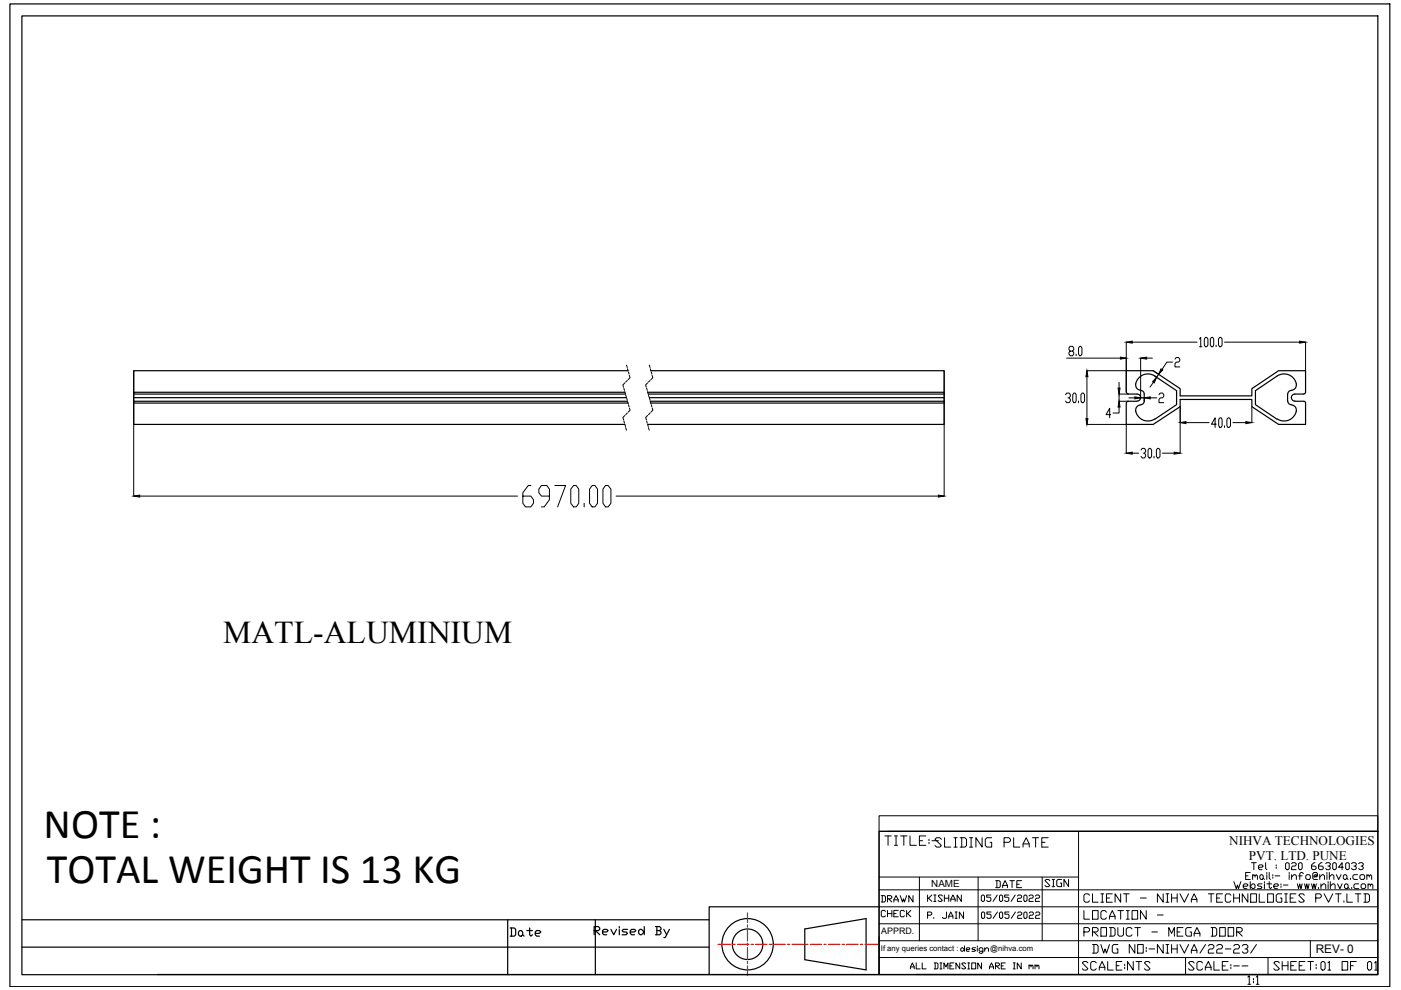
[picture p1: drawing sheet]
<svg xmlns="http://www.w3.org/2000/svg" width="297mm" height="210mm" viewBox="0 0 297 210" stroke-linecap="round" stroke-linejoin="round" font-family="sans-serif">
<!-- layer: 0 -->
<g fill="none" stroke="#000" stroke-width=".25">
<path d="M2.1 .8h292.6v208.4h-292.6zM4.6 3.4h287.5v203.3h-287.5zM133.2 78.6h-104.9v4.6M138 78.6h62.2v4.6M270.7 79.7l-4.5 3.1v3l4.5 3.1M270.8 79.7a2.65 2.65 0 0 1 4 1.7M28.3 85.5v4.5h104.2M28.3 83.6v.7h104.5M28.3 84.3v.8M132.5 83.2h-104.2v.4h104.3M133 85.1h-104.7v.4h104.9M137.3 83.2h62.9v.4"/>
<path d="M137.4 83.6h62.8M137.9 85.1h62.3v.4M138 85.5h62.2M200.2 85.5v4.5h-62.9M200.2 83.6v.7h-62.5M200.2 84.3v.8M238.8 83.2v-4.6h5.7l5.7 3.8v1.5h15.2v-1.5l5.7-3.8h5.7v4.7l-.4 .2-1.9 .1M238.8 83.1l.4 .4M239.2 85.1h1.9M239.2 83.6h1.9M239.2 85.1l-.4 .3M240.8 87.2a2.65 2.65 0 0 0 4 1.6"/>
<path d="M240.8 81.4a2.62 2.62 0 0 1 4-1.7l4.7 3.1v3l-4.7 3.1M240.8 81.4a1.12 1.12 0 0 0 1.1 1.3M241.1 83.6a.74 .74 0 0 1 .7 .7 .74 .74 0 0 1-.7 .7M241.9 82.8a.74 .74 0 0 1 .7 .8v1.5a1.15 1.15 0 0 1-1.2 .9l-.5 .5-.1 .7M273 83.6v1.5M273 85.1a1.15 1.15 0 0 0 1.2 .9l.5 .5 .1 .7M273.8 82.8a.74 .74 0 0 0-.8 .7M274.5 85.1h1.9l.4 .2v4.7h-5.7l-5.7-3.8v-1.5h-15.2v1.5l-5.7 3.8h-5.7v-4.5M274.5 83.6a.74 .74 0 0 0-.7 .7 .74 .74 0 0 0 .7 .7M274.8 81.4a1.12 1.12 0 0 1-1 1.3M274.8 87.2a2.65 2.65 0 0 1-4 1.6M186.4 176.3h105.7v30.3h-105.7z"/>
<path d="M4.6 195h145.8M107.6 195v11.7M126 197.3h.9l.3-.3v-.2l-.3-.3h-.9v1.7M126.2 195v11.7M126.3 197.3l.9 .9M127.7 197.6h.9l.3-.3-.3-.3h-.6l-.3 .3v.6l.3 .3h.6M129.5 197l.6 1.2 .6-1.2M131.3 196.5v.3M131.3 197v1.2M133 197h-.8l-.3 .3 .3 .3h.5l.3 .3-.3 .3h-.8M133.6 197.6h.9l.3-.3-.3-.3h-.6l-.3 .3v.6l.3 .3h.6M135.4 197.3l.3-.3h.3l.6 .6-.6 .6h-.3l-.3-.3z"/>
<path d="M136.6 196.5v1.7M139 196.5h.9l.3 .3v.2l-.3 .3M139.3 197.3h.6l.3 .3v.3l-.3 .3h-.9M139.3 196.5v1.7M140.7 197l.6 1.2M141.9 197l-.9 1.8h-.3M170.6 197l13-2.2v10.8l-13-2.1zM186.4 192.3h-36v14.3h-117M4.6 200.8h145.8M150.4 206.6h36M194.3 206.6h97.8"/>
<circle cx="158.5" cy="200.2" r="5.4"/>
<circle cx="158.5" cy="200.2" r="3.2"/>
</g>
<g fill="none" stroke="#000" stroke-width=".21">
<path d="M28.3 78.6v26.6M132.8 77.4l.2 .5M133 78.2l.2 .4M133.3 78.9l.1 .4M133.4 79.6l.2 .5-.4 .4M137.7 77.4l.1 .5M137.9 78.2l.1 .4M138.1 78.9l.1 .4M138.2 79.6l.2 .5-.4 .4M200.2 78.6v26.6M226.1 75.9h11.5M226.9 74.5l-.3-.4v-.3l.3-.4h.5l.3 .4v.3l-.3 .4h-.5l-.3 .2v.4l.3 .3h.5l.3-.3v-.4l-.3-.2"/>
<path d="M228.2 75.1v.3M228.9 73.4h.2l.3 .4v1.3l-.3 .3h-.2l-.2-.3v-1.3zM230.4 78.6h8.4M230.4 79.9v8.9M238.8 72.5v10.6M240.1 72.5h13.7M241.8 75.9v8.5h.8v.6M243.1 75.9h1.2M244.5 78.6l1.1 .8-.4 .6-.4-.3M248.6 76.8h-1.2l-1 1.5M249.1 76.1l.3-.3h.5l.2 .3v.4l-.2 .3h-.5l-.3 .3v.7h1M254.3 71.9l.3-.4v2"/>
<path d="M254.3 73.5h.5M255.6 71.5h.2l.3 .4v1.3l-.3 .3h-.2l-.3-.3v-1.3zM256.9 71.5h.2l.2 .4v1.3l-.2 .3h-.2l-.3-.3v-1.3zM257.8 73.2v.3M258.6 71.5h.3l.2 .4v1.3l-.2 .3h-.3l-.3-.3v-1.3zM259.6 72.5h15.9M276.8 72.5v6.1M132.3 82.3l.1 .5M132.3 89.3l.1 .4M132.4 83l.2 .5M132.5 81.2l-.4 .4 .1 .5M132.5 88.1l-.4 .4 .1 .6"/>
<path d="M132.5 90l.1 .5M132.7 83.7l.1 .5M132.7 90.7l.1 .5M132.9 84.4l.1 .5M133 80.7l-.3 .3M133 87.6l-.3 .3M133 85.1l.2 .5M133.3 85.8l.1 .5M133.5 86.5l.1 .5-.4 .4M137.1 82.3l.1 .5M137.1 89.3l.1 .4M137.3 83l.1 .5"/>
<path d="M137.3 81.2l-.4 .4 .1 .5M137.3 88.1l-.4 .4 .2 .6M137.3 90l.1 .5M137.5 83.7l.1 .5M137.5 90.7l.2 .5M137.7 84.4l.1 .5M137.8 80.7l-.3 .3M137.8 87.6l-.3 .3M137.9 85.1l.1 .5M138.1 85.8l.1 .5M138.3 86.5l.1 .5-.4 .4M225.9 83.7l.3-.4h.5l.2 .4v.3l-.2 .4h-.3"/>
<path d="M226.7 84.4l.2 .3v.3l-.2 .4h-.5l-.3-.4M227.7 83.3h.3l.2 .4v1.3l-.2 .4h-.3l-.3-.4v-1.3zM228.7 85v.4M229.4 83.3h.3l.2 .4v1.3l-.2 .4h-.3l-.2-.4v-1.3zM230.4 90h8.4M235.5 87.9h-1l.8-1.3v2M237.3 86.3v1.3h-1.3M237.3 81.1v1.2M238.8 90v6.1M239.2 83.6h-1.9v1.5h1.9M239.3 84.4h1.3M240.1 96.1h1.3"/>
<path d="M241.9 95.4l.3-.3h.4l.3 .3v.3l-.3 .4h-.2M242.6 96.1l.3 .3v.4l-.3 .3h-.4l-.3-.3M243.7 95.1h.2l.3 .3v1.4l-.3 .3h-.2l-.3-.3v-1.4zM243.9 84.4h1.4M244.5 81.1l-.7 1M244.7 96.8v.3M245.4 95.1h.3l.2 .3v1.4l-.2 .3h-.3l-.2-.3v-1.4zM245.7 83.7l.3-.4h.5l.2 .4v.3l-.2 .4h-.5l-.3 .3v.7h1M246.5 96.1h2.4M250.2 86.2v9.9M251.4 89.6h5M257.9 89.9h-1l.7-1.3v2"/>
<path d="M258.6 88.6h.3l.2 .3v1.4l-.2 .3h-.3l-.2-.3v-1.4zM259.6 90.3v.3M260.4 88.6h.2l.3 .3v1.4l-.3 .3h-.2l-.3-.3v-1.4zM261.4 89.6h2.7M265.4 86.2v3.4M29.6 105.2h80.1M112.6 102.9h-.6l-1.1 1.6v2.2l.5 .8h1.2l.5-.8v-.8l-.5-.7h-1.7M116.5 105.2h-1.7l-.6-.7v-.8l.6-.8h1.1l.6 .8v2.2l-1.1 1.6h-.6M117.6 102.9h2.3l-1.7 4.6M121.6 102.9h.6l.5 .8v3l-.5 .8h-.6l-.6-.8v-3zM123.9 106.7v.8M125.5 102.9h.6l.6 .8v3l-.6 .8h-.6l-.5-.8v-3z"/>
<path d="M128.4 102.9h.5l.6 .8v3l-.6 .8h-.5l-.6-.8v-3zM130.6 105.2h68.4M186.4 173h105.7v3.3h-105.7zM186.4 176.3v30.3M188.2 176.3h103.9M228.7 176.3v30.3M186.4 199.5h105.7M186.4 195.9h105.7M186.4 192.3h105.7M186.4 188.7h105.7M186.4 186h42.3M194.9 186v13.5"/>
<path d="M196.7 194h.6l.3-.2v-.2l-.3-.2h-.6v1.3M196.7 189.8v1.3M196.9 190.4l.7 .7M197.6 189.8l-.7 .6h-.2M198 189.8h.4M198 191.1h.4M198 194.5v.2M198.2 189.8v1.3M199.8 190l-.2-.2h-.5l-.2 .2 .9 .9-.2 .2h-.5l-.2-.2M200.2 189.8v1.3M200.2 190.4h1M200.7 193.4v1.1l-.2 .2h-.5l-.2-.2"/>
<path d="M201.2 194.7v-.4l.4-.9 .4 .9v.4M201.2 189.8v1.3M201.2 194.3h.8M201.6 191.1v-.4l.4-.9 .5 .9v.4M201.6 190.7h.9M202.5 193.4h.4M202.5 194.7h.4M202.7 193.4v1.3M203.8 189.8v1.3l-.9-1.3v1.3M204.3 193.4v1.3l-.9-1.3v1.3M207.4 186v13.5M208.1 190l.2-.2 .4 .2v.9l-.2 .2-.4-.2z"/>
<path d="M210.1 189.8h-.9v.4h.7l.2 .2v.5l-.2 .2h-.5l-.2-.2M211.4 189.8l-.8 1.3M211.9 190l.2-.2 .5 .2v.9l-.3 .2-.4-.2zM213.9 189.8h-.9v.4h.7l.2 .2v.5l-.2 .2h-.5l-.2-.2M215.3 189.8l-.9 1.3M215.7 190l.2-.2h.5l.2 .2-.2 .4h-.5l-.2 .3v.4h.9M217.1 190l.2-.2 .4 .2v.9l-.2 .2-.4-.2zM218.2 190l.2-.2h.4l.3 .2-.3 .4h-.4l-.2 .3v.4h.9M219.5 190l.2-.2h.5l.2 .2-.2 .4h-.5l-.2 .3v.4h.9M221 186v13.5M261.6 186.9l.5 1.5 .3-.8 .2 .8 .5-1.5M264.1 185.7h.5"/>
<path d="M265.1 185h-1v1.5h1M265.1 186.9v1.5M265.3 182.9h1M265.6 185.7l.2-.3 .3 .3v.3M265.6 185.4v1.1M265.8 182.9v1.5M266.1 185.7l.2-.3 .3 .3v.8M266.8 183.9h.8l.2-.3-.2-.2h-.5l-.3 .2v.5l.3 .3h.5M267.1 185.7l.3-.3 .4 .3v.5l-.2 .3-.5-.3zM267.8 186.2l.3 .3M268.1 186.9v.3M268.3 182.9v1.2l.3 .3"/>
<path d="M268.6 185v.2M268.6 185.4v1.1M269.1 185v1.2l.3 .3M269.1 186.9v1.3l.3 .2 .2-.2M269.9 185.4v.3M269.9 186v.2M270.3 185.7h1M270.6 183.4v.2M270.6 183.9v.2M272.6 183.1l.2-.2 .5 .2v1l-.2 .3h-.3l-.2-.3zM273.3 185v.2M273.3 185.4v1.1"/>
<path d="M273.8 183.1l.3-.2h.5l.2 .2v.3l-.2 .2h-.5l-.3 .3v.5h1M273.8 186l.5-.6h.3l.3 .3v.8M273.8 185.4v1.1M275.3 183.1l.3-.2 .5 .2v1l-.3 .3h-.2l-.3-.3zM275.3 185.7h.8M276.3 185.2l-.2-.2h-.3l-.2 .2v1.3M277.1 185.4h.5l.2 .3v.5l-.2 .3h-.5l-.3-.3v-.5zM277.8 199.5v3.5M278.8 182.9h-.2l-.5 .5v.7l.2 .3h.5l.2-.3v-.2l-.2-.3h-.7M279.1 185.7l-.3 .3h-.2v-.3l.2-.3h.3v.6l.2-.3v-.5l-.2-.2h-.5l-.3 .2v1l.3 .3h.7M279.8 186l.5-.6h.3l.2 .3v.8M279.8 185.4v1.1"/>
<path d="M280.3 182.9h-.2l-.5 .5v.7l.2 .3h.5l.3-.3v-.2l-.3-.3h-.7M281.1 183.1l.2-.2h.5l.3 .2v.3l-.3 .2h-.3M281.3 185v.2M281.3 185.4v1.1M281.6 186.9v.3M281.8 183.6l.3 .3v.2l-.3 .3h-.5l-.2-.3M281.8 186l.5-.6h.3l.2 .3v.8M281.8 185v1.5M282.1 186.9v1.5M282.6 183.1l.2-.2 .5 .2v1l-.2 .3h-.3l-.2-.3zM283.3 185.4l.5 1.1 .5-1.1M284.8 183.9h-1l.8-1v1.5"/>
<path d="M284.8 185.7l.3-.3h.2l.3 .3v.5l-.3 .3h-.2l-.3-.3zM285.3 183.1l.3-.2 .5 .2v1l-.3 .3h-.2l-.3-.3zM285.6 186.2l.2 .3M286.3 186.2v.3M286.5 183.1l.3-.2h.5l.3 .2v.3l-.3 .2h-.3M287.3 183.6l.3 .3v.2l-.3 .3h-.5l-.3-.3M287.8 185.4h-.7l-.3 .3v.5l.3 .3h.7M288.1 183.1l.2-.2h.5l.2 .2v.3l-.4 .2M288.6 185.4h.5l.2 .3v.5l-.2 .3h-.5l-.3-.3v-.5zM288.8 183.6l.2 .3v.2l-.2 .3h-.5l-.2-.3M289.8 185.7l.3-.3 .2 .3v.3M289.8 185.4v1.1"/>
<path d="M290.3 185.7l.3-.3 .2 .3v.8M186.4 203h105.7M193 205.4v-.4l.4-.8 .4 .8v.4M193 205h.8M194.3 204.2v1.2h.8M195.5 204.2v1.2h.9M198.1 204.2h.6l.2 .2v.8l-.2 .2h-.6M198.3 204.2v1.2M199.3 204.2h.4M199.3 205.4h.4M199.5 204.2v1.2M200.1 205.4v-1.2l.5 .8 .4-.8v1.2"/>
<path d="M201.4 204.8h.4M202.3 204.2h-.9v1.2h.9M203.5 204.2v1.2l-.8-1.2v1.2M203.7 201.2l.4-.3 .4 .4-.6 .4-.2-.2zM204.5 200.6v1.1M204.8 204.4l-.3-.2h-.4l-.2 .2 .9 .8-.3 .2h-.4l-.2-.2M204.9 201.3h.6l.1-.1-.1-.3h-.5l-.1 .3v.3l.1 .2h.5M205.2 204.2h.4M205.2 205.4h.4M205.4 204.2v1.2M206 204.2h.9v1.2h-.9zM206.8 200.9h-.6l-.1 .3 .7 .3-.2 .2h-.5"/>
<path d="M207.2 200.6v.1M207.2 200.9v.8M208.1 204.2v1.2l-.8-1.2v1.2M208.4 201.7h-.6l-.2-.2v-.3l.2-.3h.4l.2 .3v.7l-.2 .2h-.4l-.2-.2M208.8 201.3l.4-.4h.2l.2 .3v.5M208.8 200.9v.8M209.8 205.4v-.4l.4-.8 .4 .8v.4M209.8 205h.8M211.1 204.8h.6l.2-.4-.2-.2h-.6v1.2M211.3 204.8l.6 .6M212.3 204.8h.4M213.1 204.2h-.8v1.2h.8"/>
<path d="M214.8 204.2h.5M214.8 205.4h.5M215 204.2v1.2M216.5 204.2v1.2l-.8-1.2v1.2M218.2 204.8l.2-.2 .2 .4M218.2 204.6v.8M218.6 204.8l.2-.2 .2 .2v.6M219.4 204.8l.3-.2 .2 .4M219.4 204.6v.8M219.9 204.8l.2-.2 .2 .2v.6M230.7 204.2l-.3-.3h-.6l-.3 .3 1.2 1.2-.3 .3h-.6l-.3-.3M232.4 204.2l-.3-.3h-.6l-.2 .3v1.2l.2 .3h.6l.3-.3"/>
<path d="M233.1 205.7v-.6l.6-1.2 .6 1.2v.6M233.1 205.1h1.2M234.9 203.9v1.8h1.1M251.4 203v3.6M253.2 204.2l-.3-.3h-.6l-.3 .3 1.2 1.2-.3 .3h-.6l-.3-.3M255 204.2l-.3-.3h-.6l-.3 .3v1.2l.3 .3h.6l.3-.3M255.6 205.7v-.6l.6-1.2 .6 1.2v.6M255.6 205.1h1.2M257.4 203.9v1.8h1.2M260.4 203.9h-1.2v1.8h1.2M261 205.1v.3M264.6 207.2l.3-.3v1.8"/>
<path d="M264.6 208.7h.6M265.8 207.5v.3M265.8 208.1v.3M266.3 207.2l.3-.3v1.8M266.3 208.7h.6M268.8 203v3.6M271.3 204.2l-.3-.3h-.6l-.3 .3 1.2 1.2-.3 .3h-.6l-.3-.3M271.9 203.9v1.8M271.9 204.8h1.2M273.1 203.9v1.8M273.7 204.8h.6M274.9 203.9h-1.2v1.8h1.2"/>
<path d="M275.4 204.8h.6M276.7 203.9h-1.3v1.8h1.3M277.3 203.9h1.2M277.9 203.9v1.8M279 204.5v.3M279 205.1v.3M280.1 204.2l.3-.3h.3l.3 .3v1.2l-.3 .3h-.3l-.3-.3zM281.5 204.2l.3-.3v1.8M281.5 205.7h.6M284.6 203.9h1.1v1.8h-1.1zM286.3 204.8h.6M287.6 203.9h-1.3v1.8"/>
<path d="M289.9 204.2l.3-.3h.3l.3 .3v1.2l-.3 .3h-.3l-.3-.3zM291.5 204.2l.2-.3v1.8M291.5 205.7h.5"/>
</g>
<g fill="none" stroke="#f00" stroke-width=".25">
<path d="M158.5 193.6v2M158.5 196.1v.5M158.5 197.1v2.4M158.5 200v.4M152.3 200.2h2.6M155.4 200.2h.5M156.4 200.2h2.4M158.5 200.9v2.5M158.5 203.8v.5M158.5 204.8v2.1M159.2 200.2h.5M160.2 200.2h2.4"/>
<path d="M163.1 200.2h.5M164.1 200.2h2.4M166.9 200.2h.6M167.9 200.2h2.4M170.8 200.2h.5M171.8 200.2h2.4M174.7 200.2h.5M175.7 200.2h2.4M178.5 200.2h.5M179.5 200.2h2.4M182.4 200.2h.5M183.4 200.2h2.6"/>
</g>
<g fill="#000" stroke="#000" stroke-width=".21">
<path d="M230.4 78.6l.3 1.3h-.5zM237.6 75.7l1.2 .2-1.2 .2zM238.8 72.5l1.3-.2v.5zM241.8 75.9l1.3-.2v.4zM246.2 78.2l.3 .2-.9 1zM275.5 72.3l1.3 .2-1.3 .3zM230.2 88.8h.5l-.3 1.2zM237.1 82.3h.4l-.2 1.3zM237.3 85.1l.2 1.2h-.4zM238.8 96.1l1.3-.2v.4zM240.6 84.1l1.2 .3-1.2 .2zM242.6 84.4l1.3-.3v.5z"/>
<path d="M245.2 80l-.5 1.2-.3-.3zM248.9 95.9l1.3 .2-1.3 .2zM250.2 89.6l1.2-.2v.4zM264.1 89.4l1.3 .2-1.3 .2zM28.3 105.2l1.3-.2v.4zM199 105l1.2 .2-1.2 .2z"/>
</g>
<g font-size="9">
<text x="9.3" y="177.7">NOTE :</text>
<text x="9.9" y="187.2">TOTAL WEIGHT IS 13 KG</text>
</g>
<text font-size="6.7" x="47.3" y="136.4">MATL-ALUMINIUM</text>
<g font-size="5.3">
<text x="186.3" y="180.6">TITLE:-</text>
<text x="196.8" y="181">SLIDING PLATE</text>
<text x="237.8" y="207.1">NTS</text>
</g>
<g font-size="4.9">
<text x="228.6" y="196.1">LOCATION -</text>
<text x="228.6" y="192.6">CLIENT - NIHVA TECHNOLOGIES PVT.LTD</text>
<text x="106.9" y="199.7">Date</text>
<text x="228.6" y="199.7">PRODUCT - MEGA DOOR</text>
<text x="230.4" y="203.2">DWG NO:-NIHVA/22-23/</text>
</g>
<g font-size="4.4">
<text x="209.9" y="189.4">DATE</text>
<text x="220.5" y="189.1">SIGN</text>
<text x="185.6" y="192.6">DRAWN</text>
</g>
<g font-size="4">
<text x="185.6" y="195.4">CHECK</text>
<text x="206.7" y="195.8">05/05/2022</text>
</g>
<g font-size="2.8">
<text x="260.6" y="179.1">NIHVA TECHNOLOGIES</text>
<text x="264.8" y="182.3">PVT. LTD. PUNE</text>
</g>
<text font-size="2.5" x="279" y="202.1">REV- 0</text>
<text font-size="2.1" x="197.4" y="188.1">NAME</text>
<text font-size="1.9" x="186.8" y="198">APPRD.</text>
<g font-size="1.6">
<text x="186.8" y="201.7">If any queries contact :</text>
<text x="210" y="201.7">@nihva.com</text>
</g>
</svg>
